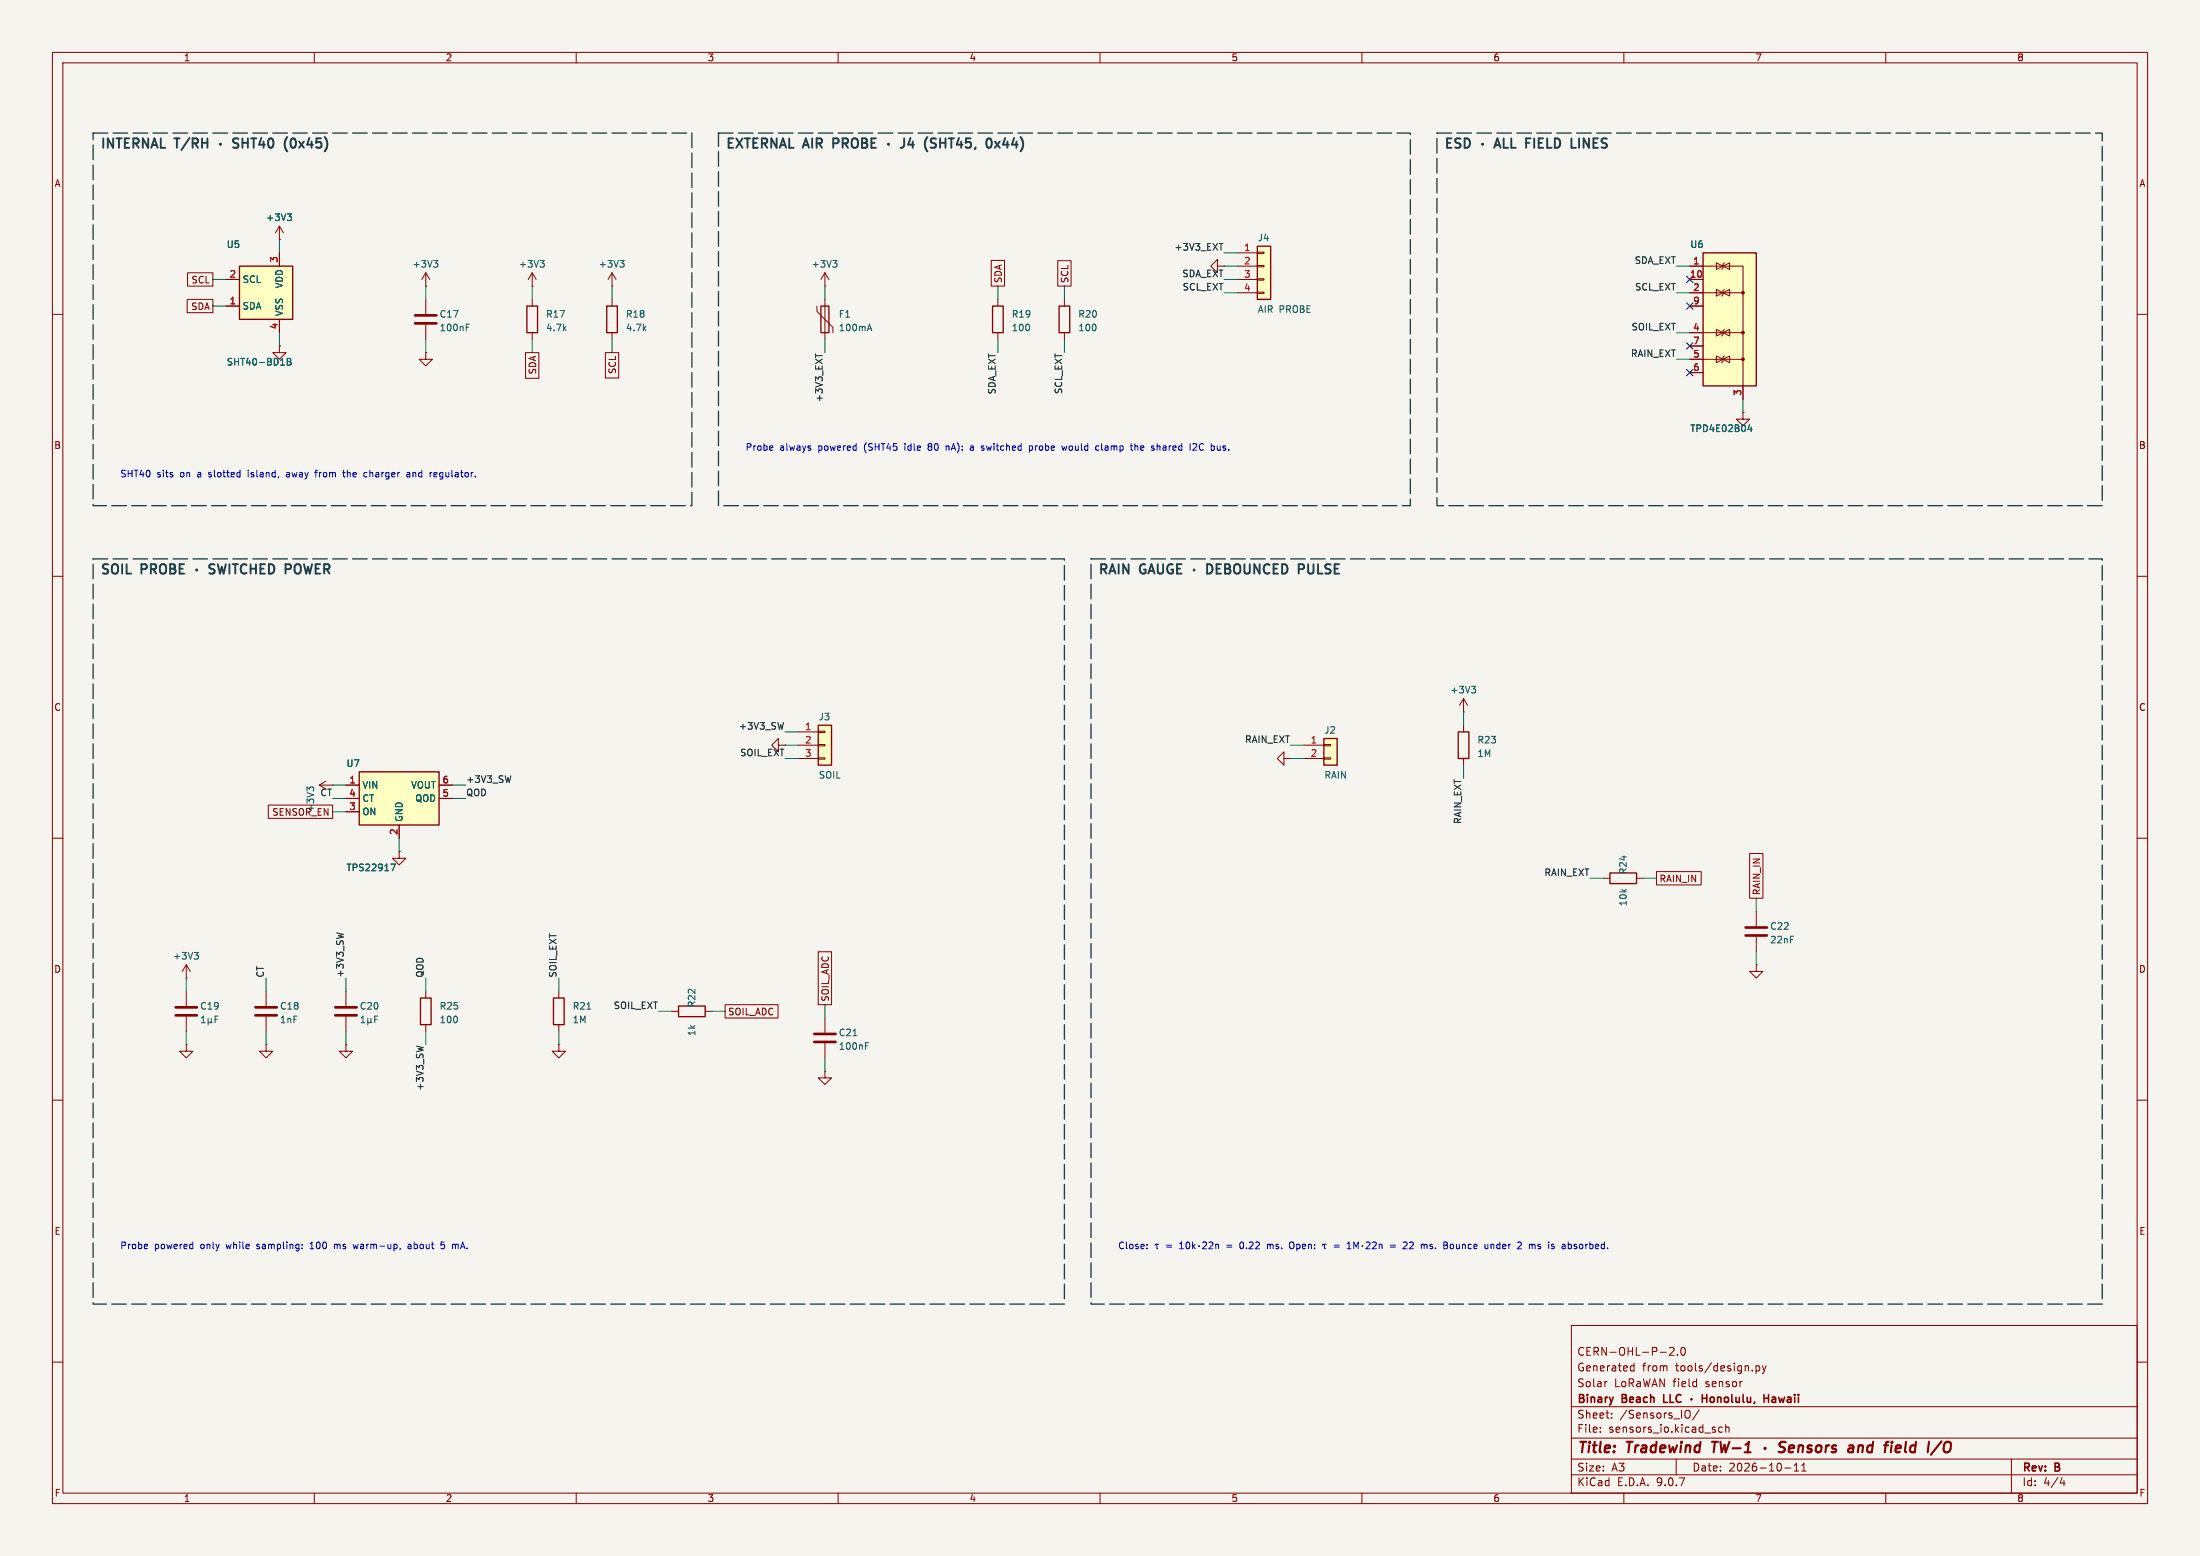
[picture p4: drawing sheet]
<svg xmlns="http://www.w3.org/2000/svg" width="420mm" height="297mm" viewBox="0 0 420 297" stroke-linecap="round" stroke-linejoin="round" font-family="sans-serif">
<path d="M0 0h420v297h-420z" fill="#f5f4ef" stroke="#f5f4ef" stroke-width=".19"/>
<g fill="none" stroke="#840000" stroke-width=".19">
<path d="M10 10h400v277h-400zM12 12h396v273h-396zM60 10v2M110 10v2M160 10v2M210 10v2M260 10v2M310 10v2M360 10v2M81.3 57.2v2.7M10 60h2M81.3 67.3v1.3h1.2l-1.2 1.3-1.3-1.3h1.3"/>
<path d="M81.3 67.3h.1M81.3 62v2.8M408 60h2M10 110h2M408 110h2M10 160h2M61 149.9l1.2 .7M61 149.9h2.5M62.2 149.1l-1.2 .8M63.5 149.9h.1M408 160h2M35.6 186.7h.1"/>
<path d="M35.6 184.2l-.8 1.2M35.6 184.2l.7 1.2M35.6 184.2v2.5M106.7 199.4v1.3h1.2l-1.2 1.2-1.3-1.2h1.3M106.7 199.4h.1M106.7 189.2v1.3M106.7 195.6v1.3M10 210h2M408 210h2M300 253h108v32h-108zM318.7 257.3l.6-.1 .2 .1 .1 .3-.9 1.1h.9M320.2 258.5v.2"/>
<path d="M321 257.3l.2-.1a.8 .8 0 0 1 .6 .7 .8 .8 0 0 1-.6 .8l-.2-.2-.1-.4zM10 260h2M300 278.5h108M300 274.5h108M300 268.5h108M305.5 273.2v.2M305.5 272.5v.1M306.8 263.7l-.3 .1M307.7 270.5v.2M307.7 269.8v.1M311.4 261.6h.5M311.4 260.8h.5"/>
<path d="M311.9 260.2v1.5M320 278.5v3M322 269.2a.5 .5 0 0 1 .7 .5v.5a.5 .5 0 0 1-.7 .5M324.4 269.1l-1.3 1.9M328.8 272.5l-.4-.1-.3 .3 .1 .6h.6M329.4 272.5l.3-.1 .3 .1 .1 .9M329.4 271.9v1.5M335.2 260.8l.5-.1 .2 .3-.1 .6h-.6M335.2 260.7v1.5M336.4 260.7l.4 1M336.8 261.7l-.4 .5M337.2 260.7l-.4 1"/>
<path d="M342.5 279.7l.4-.4v1.5M343.9 279.7l.5-.4v1.5M384 278.5v6.5M408 260h2M60 285v2M110 285v2M160 285v2M210 285v2M260 285v2M300 281.5h108M310 285v2M340.7 280.2h1.2"/>
<path d="M342.5 280.8h.9M343.9 280.8h.9M360 285v2M393.7 282l-.4 1.1h.9M394 282.6v1"/>
</g>
<g fill="none" stroke="#840000" stroke-width=".4">
<path d="M326.8 275.2h1.2M327.4 275.2l-.3 2M337 276.3l-.1 .2M340.9 275.3a.85 .85 0 0 0-1.1 .1 .45 .45 0 0 0 .2 .8l.6 .1a.51 .51 0 0 1 .1 .6 .51 .51 0 0 1-.4 .3l-.8-.1M341.5 276.5l1-.2-.1-.3h-.7l-.2 .9 .2 .3 .6-.1M343.4 276.1a.49 .49 0 0 1 .8 .1l-.1 1M343.4 275.9l-.2 1.3M345.9 276a.49 .49 0 0 0-.8 .3v.1l.7 .2v.3l-.3 .3-.5-.1M346.8 276.1a.52 .52 0 0 1 .5-.2 .52 .52 0 0 1 .4 .4v.5a.55 .55 0 0 1-.6 .4 .55 .55 0 0 1-.5-.4zM348.6 275.9l-.1 1.3M349.2 275.9l-.4 .1-.2 .3M350.5 276a.49 .49 0 0 0-.8 .3l.1 .1 .5 .1 .2 .3-.3 .4-.6-.1"/>
<path d="M353 276h.8l-.1 1.2M353.8 276.3l-.7 .1a.4 .4 0 0 0-.3 .4 .4 .4 0 0 0 .2 .4l.7-.1M354.8 275.9l-.1 1.3M355.4 275.9l-.6 .2M362.3 275.9l.5 .1 .1 .3-1 .2M362.7 277.1l-.6 .1M371.3 275.5a.69 .69 0 0 1 1.1 0 1.47 1.47 0 0 1-.6 1.7l-.5-.1a1.5 1.5 0 0 1 0-1.6z"/>
</g>
<g fill="none" stroke="#840000" stroke-width=".3">
<path d="M317.6 266.2v1.5h.7M325 266.2v1.5M325 266.9h.8M325.8 266.2v1.5M326.5 266.8l.3-.1 .4 .1 .1 .6-.2 .2-.3 .1-.3-.2zM327.9 266.8l.2-.1 .4 .1v.9M327.9 266.7v1M329.3 266.8l.4-.1 .3 .3v.4l-.3 .3-.4-.1-.1-.2zM330.6 266.2v1.3l.2 .2M331.4 266.7l.1 .9 .3 .1 .2-.2M332 266.7v1M332.8 266.2v1.3l.2 .2"/>
<path d="M333.5 266.7l.1 .9 .4 .1 .2-.2M334.2 266.7v1M335 267.6l-.2 .3M336.8 266.9h.8M336.8 266.2v1.5M337.6 266.2v1.5M338.8 266.7l-.5 .1M338.8 267.1h-.3a.29 .29 0 0 0-.3 .3 .29 .29 0 0 0 .3 .3h.3"/>
</g>
<path d="M89 62.5h.4M89 61.9h.6M59.1 150.6l-.5-.4v.8M59.1 150.5l.2-.3h.3l.3 .3M37.1 181.8h.8l-.5 .5M37.6 182.3l.3 .2v.3l-.3 .3M112.1 192.6h.7" fill="none" stroke="#006464" stroke-width=".19"/>
<path d="M105.7 190.5h2v5.1h-2z" fill="none" stroke="#840000" stroke-width=".25"/>
<path d="M79.2 60.2h4.1M79.2 61.7h4.1" fill="none" stroke="#840000" stroke-width=".51"/>
<path d="M68.6 147.3h15.2v10.2h-15.2z" fill="#ffffc2"/>
<path d="M278.4 139.7h2v5.1h-2zM68.6 147.3h15.2v10.2h-15.2zM129.5 192h5.1v2.1h-5.1z" fill="none" stroke="#840000" stroke-width=".25"/>
<g fill="none" stroke="#840000" stroke-width=".19">
<path d="M53.3 66v1.3h1.3l-1.3 1.3-1.2-1.3h1.2M53.3 66h.1M279.4 135.9h.1M279.4 133.4v2.5M279.4 138.4v1.3M279.4 133.4l-.8 1.2M279.4 133.4l.8 1.2M66 149.9h2.6M66 152.4h2.6M66 154.9h2.6M76.2 157.5v2.5M83.8 149.9h2.6"/>
<path d="M83.8 152.4h2.6M279.4 144.8v1.3M76.2 162.6v1.2h1.3l-1.3 1.3-1.3-1.3h1.3M76.2 162.6h.1M128.3 193h1.2M134.6 193h1.3"/>
</g>
<path d="M280.9 131h.8l-.4 .5M281.5 131.5l.2 .2v.3l-.2 .3M74.6 164.9h.9l-.6 1.3" fill="none" stroke="#006464" stroke-width=".19"/>
<path d="M240 47h2.6v10.2h-2.6z" fill="#ffffc2"/>
<path d="M240 47h2.6v10.2h-2.6z" fill="none" stroke="#840000" stroke-width=".25"/>
<path d="M236.2 48.3h3.8M236.2 50.8h3.8M236.2 53.3h3.8M236.2 55.9h3.8M240 48.1h1.3v.3h-1.3zM240 50.7h1.3v.2h-1.3zM240 53.2h1.3v.3h-1.3zM240 55.8h1.3v.2h-1.3z" fill="none" stroke="#840000" stroke-width=".19"/>
<path d="M325.1 48.3h10.2v25.4h-10.2z" fill="#ffffc2"/>
<path d="M202.2 58.4h2v5.1h-2zM325.1 48.3h10.2v25.4h-10.2zM307.3 166.6h5.1v2.1h-5.1z" fill="none" stroke="#840000" stroke-width=".25"/>
<g fill="none" stroke="#840000" stroke-width=".19">
<path d="M203.2 57.2v1.2M232.4 50.8v-1.3l-1.3 1.3 1.3 1.3v-1.3h1.3M233.7 50.8h.1M322.6 50.8h10.1v25.4M322.6 55.9h10.1M322.6 53.3h2.5M322.6 58.4h2.5M327.7 50.2l1.2 .6-1.2 .6zM327.7 55.2l1.2 .7-1.2 .6zM328.9 50.8l1.3-.6v1.2zM328.9 55.9l1.3-.7v1.3zM329.2 50.2l-.3 .2v.8l-.2 .2"/>
<path d="M329.2 55.2l-.3 .3v.8l-.2 .2M203.2 63.5v1.3M322.6 63.5h10.1M322.6 68.6h10.1M322.6 66h2.5M322.6 71.1h2.5M327.7 62.9l1.2 .6-1.2 .6zM327.7 67.9l1.2 .7-1.2 .6zM328.9 63.5l1.3-.6v1.2zM328.9 68.6l1.3-.7v1.3zM329.2 62.9l-.3 .2v.8l-.2 .2M329.2 67.9l-.3 .3v.8l-.2 .2"/>
<path d="M332.7 78.7v1.3h1.3l-1.3 1.3-1.2-1.3h1.2M332.7 78.7h.1M148.6 142.2v-1.2l-1.3 1.2 1.3 1.3v-1.3h1.3M149.9 142.2h.1M306.1 167.6h1.2M312.4 167.6h1.3M335.3 174v2.8M335.3 178.8v2.8M335.3 184.2v1.2h1.2l-1.2 1.3-1.3-1.3h1.3M335.3 184.2h.1"/>
</g>
<g fill="#840000" stroke="#840000" stroke-width=".19">
<circle cx="332.7" cy="55.9" r=".25"/>
<circle cx="332.7" cy="63.5" r=".25"/>
<circle cx="332.7" cy="68.6" r=".25"/>
</g>
<path d="M334 81l-.3 1h.8M334.3 81.5v.9" fill="none" stroke="#006464" stroke-width=".19"/>
<path d="M333.2 177h4.1M333.2 178.6h4.1" fill="none" stroke="#840000" stroke-width=".51"/>
<path d="M252.7 141h2.6v5.1h-2.6z" fill="#ffffc2"/>
<path d="M252.7 141h2.6v5.1h-2.6z" fill="none" stroke="#840000" stroke-width=".25"/>
<path d="M245.1 144.8v-1.3l-1.3 1.3 1.3 1.3v-1.3h1.3M246.4 144.8h.1M248.9 142.2h3.8M248.9 144.8h3.8M252.7 142.1h1.3v.3h-1.3zM252.7 144.7h1.3v.2h-1.3zM157.5 194.3v2.8M157.5 199.1v2.8M157.5 204.5v1.2h1.2l-1.2 1.3-1.3-1.3h1.3M157.5 204.5h.1" fill="none" stroke="#840000" stroke-width=".19"/>
<path d="M155.4 197.4h4.1M155.4 198.9h4.1" fill="none" stroke="#840000" stroke-width=".51"/>
<path d="M162.9 197.7h.7M165.2 199.6h.4M165.2 199h.6" fill="none" stroke="#006464" stroke-width=".19"/>
<path d="M156.2 138.4h2.5v7.7h-2.5z" fill="#ffffc2"/>
<path d="M115.8 58.4h2.1v5.1h-2.1zM156.2 138.4h2.5v7.7h-2.5zM80.3 190.5h2v5.1h-2z" fill="none" stroke="#840000" stroke-width=".25"/>
<g fill="none" stroke="#840000" stroke-width=".19">
<path d="M53.3 45.7h.1M53.3 43.2l-.7 1.3M53.3 43.2l.8 1.3M53.3 43.2v2.5M116.8 57.2v1.2M116.8 63.5v1.3M152.4 139.7h3.8M156.2 139.6h1.3v.2h-1.3zM152.4 142.2h3.8M152.4 144.8h3.8M156.2 142.1h1.3v.3h-1.3zM156.2 144.7h1.3v.2h-1.3z"/>
<path d="M35.6 199.4v1.3h1.2l-1.2 1.2-1.3-1.2h1.3M35.6 199.4h.1M35.6 189.2v2.8M35.6 194.1v2.8M50.8 199.4v1.3h1.3l-1.3 1.2-1.3-1.2h1.3M50.8 199.4h.1M50.8 189.2v2.8M50.8 194.1v2.8M66 199.4v1.3h1.3l-1.3 1.2-1.2-1.2h1.2M66 199.4h.1M66 189.2v2.8M66 194.1v2.8"/>
<path d="M81.3 189.2v1.3M81.3 195.6v1.3"/>
</g>
<path d="M33.5 192.3h4.1M33.5 193.8h4.1M48.8 192.3h4M48.8 193.8h4M64 192.3h4.1M64 193.8h4.1" fill="none" stroke="#840000" stroke-width=".51"/>
<g fill="none" stroke="#006464" stroke-width=".19">
<path d="M54.9 40.8h.7l-.4 .5M55.4 41.3l.2 .3v.3l-.2 .2M38.5 195.2h.7M38.5 194.3l.3-.4v1.3M39.7 195l.2 .2 .4-.2M39.7 194.4v1.2M40.3 195l.2 .2M40.3 194.4v.6M41.1 194.6h.4M41.7 193.9h-.6v1.3M68.9 195.2h.8M68.9 194.3l.4-.4v1.3"/>
<path d="M70.2 195l.2 .2 .4-.2M70.2 194.4v1.2M70.8 195l.2 .2M70.8 194.4v.6M71.5 194.6h.5M72.1 193.9h-.6v1.3"/>
</g>
<path d="M45.7 50.8h10.2v10.2h-10.2z" fill="#ffffc2"/>
<path d="M45.7 50.8h10.2v10.2h-10.2zM100.6 58.4h2v5.1h-2zM156.7 58.4h1.5v5.1h-1.5zM189.5 58.4h2v5.1h-2z" fill="none" stroke="#840000" stroke-width=".25"/>
<g fill="none" stroke="#840000" stroke-width=".19">
<path d="M35.7 57.1h4.9v2.6h-4.9zM35.8 52.1h4.8v2.5h-4.8zM43.2 53.3h2.5M43.2 58.4h2.5M53.3 45.7h.1M53.3 48.3v2.5M81.3 54.6h.1M81.3 52.1l-.8 1.2M81.3 52.1l.7 1.2M81.3 52.1v2.5M101.6 54.6h.1M101.6 52.1v2.5"/>
<path d="M101.6 57.2v1.2M101.6 52.1l-.8 1.2M101.6 52.1l.8 1.2M116.8 54.6h.1M116.8 52.1l-.7 1.2M116.8 52.1l.8 1.2M116.8 52.1v2.5M156 58.4v1l3 3.1v1M157.5 54.6h.1M157.5 52.1v2.5M157.5 57.2v7.6M157.5 52.1l-.8 1.2"/>
<path d="M157.5 52.1l.7 1.2M189.2 49.7h2.6v4.9h-2.6zM190.5 57.2v1.2M201.9 49.8h2.6v4.8h-2.6zM322.6 53.3h2.5M322.6 58.4h2.5M322.6 50.8h2.5M322.6 55.9h2.5M53.3 66h.1M53.3 61v2.5M100.3 67.3h2.6v4.9h-2.6zM101.6 63.5v1.3"/>
<path d="M115.6 67.3h2.5v4.9h-2.5zM190.5 63.5v1.3M322.6 63.5h2.5M322.6 66h2.5M322.6 68.6h2.5M322.6 71.1h2.5M332.7 78.7h.1M332.7 73.7v2.5M51.2 153.7h12.3v2.5h-12.3zM66 149.9h2.6M66 152.4h2.6M66 154.9h2.6"/>
<path d="M76.2 157.5v2.5M83.8 149.9h2.6M83.8 152.4h2.6M76.2 162.6h.1M316.2 166.4h8.6v2.5h-8.6zM334 162.9h2.6v8.6h-2.6zM138.4 191.8h10.1v2.5h-10.1zM156.2 181.7h2.6v10.1h-2.6z"/>
</g>
<g fill="none" stroke="#006464" stroke-width=".19">
<path d="M54.9 40.8h.7l-.4 .5M55.4 41.3l.2 .3v.3l-.2 .2M82.8 49.7h.8l-.4 .5M83.3 50.2l.3 .2v.3l-.3 .3M103.1 49.7h.8l-.4 .5M103.7 50.2l.2 .2v.3l-.2 .3M118.4 49.7h.7l-.4 .5M118.9 50.2l.2 .2v.3l-.2 .3M159 49.7h.8l-.4 .5M159.5 50.2l.3 .2v.3l-.3 .3M54.8 68.4h.5l.2 .3-.2 .3 .2 .1 .1 .3-.3 .3h-.5zM54.8 69h.5"/>
<path d="M165.7 62.8h.6M166 61.9l.4 1.2M334 81l-.3 1h.8M334.3 81.5v.9M74.6 164.9h.9l-.6 1.3"/>
</g>
<path d="M232.7 46.5h.8M155.7 67.5v.8M149.6 137.9l-.3 1.3M97.5 148.1l-.3 1.2M64.3 178.1l1.2 .3M79.5 199.7l1.3 .3" fill="none" stroke="#0f0f0f" stroke-width=".19"/>
<g fill="none" stroke="#009600" stroke-width=".19">
<path d="M40.6 53.3h2.6M40.6 58.4h2.6M53.3 45.7v2.6M81.3 54.6v2.6M101.6 54.6v2.6M116.8 54.6v2.6M157.5 54.6v2.6M190.5 54.6v2.6M203.2 54.6v2.6M233.7 55.9h2.5M233.7 50.8h2.5M233.7 53.3h2.5"/>
<path d="M233.7 48.3h2.5M320 55.9h2.6M320 50.8h2.6M53.3 63.5v2.5M81.3 64.8v2.5M101.6 64.8v2.5M116.8 64.8v2.5M157.5 64.8v2.5M190.5 64.8v2.5M203.2 64.8v2.5M320 68.6h2.6M320 63.5h2.6"/>
<path d="M332.7 76.2v2.5M149.9 139.7h2.5M279.4 135.9v2.5M63.5 152.4h2.5M63.5 149.9h2.5M63.5 154.9h2.5M86.4 152.4h2.5M86.4 149.9h2.5M149.9 142.2h2.5M149.9 144.8h2.5M246.4 142.2h2.5M246.4 144.8h2.5"/>
<path d="M279.4 146.1v2.5M76.2 160v2.6M303.5 167.6h2.6M313.7 167.6h2.5M335.3 171.5v2.5M35.6 186.7v2.5M35.6 196.9v2.5M50.8 186.7v2.5M50.8 196.9v2.5M66 186.7v2.5M66 196.9v2.5M81.3 186.7v2.5"/>
<path d="M81.3 196.9v2.5M106.7 186.7v2.5M106.7 196.9v2.5M125.7 193h2.6M135.9 193h2.5M157.5 191.8v2.5M335.3 181.6v2.6M157.5 201.9v2.6"/>
</g>
<path d="M322 52.7l1.2 1.2M322 57.8l1.2 1.2M323.2 52.7l-1.2 1.2M323.2 57.8l-1.2 1.2M322 70.5l1.2 1.2M322 65.4l1.2 1.2M323.2 70.5l-1.2 1.2M323.2 65.4l-1.2 1.2" fill="none" stroke="#000084" stroke-width=".19"/>
<g fill="none" stroke="#1d3f47" stroke-width=".36">
<path d="M42.1 27.4v.2M45.5 26.5l-.7-.1-.2 .2v.5l.7 .3 .2 .5-.3 .3-.7-.1M46.3 26.4v1.8M46.3 27.3h1M47.3 26.4v1.8M47.9 26.4h1M48.4 26.4v1.8M49.9 26.3l-.4 1.3h1.1M50.3 27v1.2M51.3 26.6l.5-.2a1.13 1.13 0 0 1 0 1.8l-.4-.1-.1-.2-.1-.8zM54.9 26.2a2.06 2.06 0 0 0 0 2.7M55.9 26.4a1.13 1.13 0 0 0 0 1.8"/>
<path d="M159.1 27.4h.7M159.8 26.4h-.7v1.8M169.6 27.4v.2M172.6 26.4v1.3a.58 .58 0 0 1-.7 .5M173.8 26.3l-.4 1.3h1.1M174.2 27v1.2M177.1 26.2a2.06 2.06 0 0 0 0 2.7M178.7 26.5l-.7-.1-.2 .2v.5l.7 .3 .2 .5-.3 .3-.7-.1M189.9 27l1 1.2M190.9 27l-1 1.2M283 27.4v.2M285.3 28.2l.6-1.8 .6 1.8"/>
<path d="M285.4 27.7h.9M287.1 26.4v1.8h.8M288.5 26.4v1.8h.9M291.3 27.3h.6M292.2 26.4h-.9v1.8M292.9 26.4v1.8M293.7 27.3h.6M294.6 26.4h-.9v1.8h.9M295.4 26.4v1.8h.8M296.8 26.4a.91 .91 0 0 1 1.1 .9 .91 .91 0 0 1-1.1 .9zM300 26.4v1.8h.9M301.5 26.4v1.8"/>
<path d="M37.5 108.7v.2M41 107.8l-.7-.1-.3 .2v.5l.8 .3 .2 .4-.4 .4-.7-.1M41.6 107.7l.4 1.8 .3-1.3 .4 1.3 .4-1.8M43.8 107.7v1.8M44.4 107.7h1M44.9 107.7v1.8M47.1 107.9a.72 .72 0 0 0-.9 0 .72 .72 0 0 0-.3 .8 .67 .67 0 0 0 .4 .7 .67 .67 0 0 0 .8-.1M47.8 108.5h1.1M47.8 107.7v1.8M48.9 107.7v1.8M49.7 108.5h.6M50.6 107.7h-.9v1.8h.9"/>
<path d="M51.3 107.7a.91 .91 0 0 1 1.1 .9 .91 .91 0 0 1-1.1 .9zM54.5 108.6l.9-.1 .1-.2v-.4l-.3-.2h-.7v1.8M218.6 107.8a.88 .88 0 0 0-1.1 .6 .88 .88 0 0 0 .7 1.1l.5-.2v-.6h-.3M219.2 109.5l.6-1.8 .6 1.8M219.4 109h.8M221 107.7v1.4l.4 .4 .5-.1 .1-.3v-1.4M223.8 107.8a.88 .88 0 0 0-1 .6 .88 .88 0 0 0 .6 1.1l.5-.2v-.6h-.3M224.7 108.5h.6M225.6 107.7h-.9v1.8h.9M228 108.7v.2M230.4 107.7a.91 .91 0 0 1 1.1 .9 .91 .91 0 0 1-1.1 .9zM232.2 108.5h.6"/>
<path d="M233.1 107.7h-.9v1.8h.9M233.9 107.7h.6l.2 .2 .1 .3-.3 .3a.48 .48 0 0 1 .4 .5 .48 .48 0 0 1-.3 .5h-.7zM233.9 108.5h.6M235.7 107.9a.6 .6 0 0 1 .7-.2 .6 .6 0 0 1 .4 .6v.6a.6 .6 0 0 1-.6 .6 .6 .6 0 0 1-.6-.6zM237.6 107.7v1.4l.3 .4 .5-.1 .2-.3v-1.4M240.5 107.7v1.8l-1.1-1.8v1.8M242.4 107.9a.72 .72 0 0 0-.9 0 .72 .72 0 0 0-.3 .8 .67 .67 0 0 0 .4 .7 .67 .67 0 0 0 .8-.1M243.1 108.5h.6M244 107.7h-.9v1.8h.9M244.8 107.7a.91 .91 0 0 1 1 .9 .91 .91 0 0 1-1 .9zM247.9 108.6l.9-.1 .2-.2-.1-.4-.3-.2h-.7v1.8"/>
</g>
<g fill="none" stroke="#0000c2" stroke-width=".19">
<path d="M47.4 89.8v.1M47.4 90.2v.8M55.1 90.2h-.4M55.1 90.5h-.3l-.2 .2 .1 .3h.4M60.1 90.2h.5M60.6 89.8l-.3 .1v1.1M65.4 90.2h.5M65.6 89.8v1l.3 .2M69.7 90.2h.4M70.1 91h-.4M77.7 90.2h.5v.8M78.2 90.5h-.4l-.2 .2 .2 .3h.4"/>
<path d="M82.8 90.6l.6-.1v-.3h-.4l-.2 .2 .1 .6h.5M147.5 85.2v.2l-.6 .1M177.4 84.7l-.2 .2 .2 .3-.2 .1v.4l.2 .2M180.6 85.1v.8M181 85.1l-.4 .1M185.3 85.2h.5M185.8 85.4l-.4 .1-.2 .1 .2 .3h.4M187.8 85.6v.3M196.5 85.2l.4-.1 .2 .2-.1 .6h-.5M196.5 85.1v1.3M203.7 85.1l-.3 .8-.2-.6-.3 .6M209.4 85.1l.4 .1"/>
<path d="M209.8 85.9h-.4M210.3 84.7v1.1l.2 .1M216.7 85.2l.1-.1 .3 .1 .1 .7M216.7 84.7v1.2M221 85.2h.4v.7M227.9 84.7h.4l.2 .3-.8 .9h.8M229.2 84.7l-.3 .5 .3 .7M232.9 85.1v.8M232.9 85.8v.1M28.1 237.6l.1 .2-.6 .1M36.7 237.5l.1 .1M36.8 237.1v1.2"/>
<path d="M36.8 238.3h-.1M57.7 238.2v.1M57.7 237.6v.1M59.2 238.3h.7M59.4 237.3l-.2 .1M63.8 237.5v.8M64.2 237.5l-.4 .1M67.4 237.5l.3 .8 .2-.6 .2 .6M76.4 238.3v.2M77.9 237.6h.5l.1 .7M78.5 237.8l-.4 .1-.2 .1 .2 .3h.4M84.8 237.1h-.6v.6l.1-.1h.5l.1 .2-.1 .4-.2 .1-.4-.1"/>
<path d="M87.1 237.5l.4 .2v.6M219 238.2v.1M219 237.6v.1M220.8 237.5v.7l.2 .1M221.2 237.5h-.5l-.2 .2M225.2 238.3h.7M225.2 237.4l.4-.3v1.2M226.5 237.2l.2-.1a.68 .68 0 0 1 .4 .6 .68 .68 0 0 1-.4 .6l-.3-.4zM227.7 237.1v1.2M227.8 237.9l.4 .4M228.2 237.5l-.5 .5M228.9 237.8v.1"/>
<path d="M229.6 237.2l.5-.1 .2 .3-.8 .9h.8M230.8 237.2l.5-.1 .2 .3-.7 .9h.7M232.1 237.6l.2-.1 .3 .1v.7M232.1 237.5v.8M236.8 237.2l.2-.1a.68 .68 0 0 1 .4 .6 .68 .68 0 0 1-.4 .6l-.3-.4zM238 238.2v.1M238.5 237.2l.5-.1 .2 .3-.8 .9h.8M239.7 237.2l.5-.1 .2 .3-.8 .9h.8M241.9 237.5v.8M242.3 237.5l-.4 .1M246.7 237.1a.43 .43 0 0 0-.5 .4v.4a.43 .43 0 0 0 .5 .4M252.8 237.5v.7l.2 .1"/>
<path d="M253.2 237.5l-.7 .1M254.7 237.7h1M254.7 238h1M257.2 238.3h.7M257.4 237.3l.1-.2v1.2M258.5 238.3v-1.2l.4 .9 .4-.9v1.2M260.1 237.8v.1M260.8 237.2l.5-.1 .2 .3-.7 .9h.7M262 237.2l.5-.1 .2 .3-.7 .9h.7M263.3 237.6l.2-.1 .3 .1v.7M263.3 237.5v.8M265.4 237.7h1"/>
<path d="M265.4 238h1M267.9 237.2l.5-.1 .2 .2M269.1 237.2l.5-.1 .2 .3-.8 .9h.8M271.3 237.6l.4-.1 .2 .2M271.3 237.5v.8M271.9 237.7l.2-.2 .3 .1v.7M271.9 237.7v.6M273 238.3h.1M273.1 237.5l-.1 .2 .1 .2M276.8 237.7l.3-.2 .3 .1 .1 .1-.1 .6h-.3l-.3-.2M284.6 237.6l.2-.1 .3 .1 .1 .7M284.6 237.5v.8"/>
<path d="M292 237.5v.8M292.1 237.5l-.1 .1M298.6 237.5l-.4 .1M298.7 237.9h-.3l-.2 .1v.3h.5M300.7 237.5l.3 .1M300.7 237.9l.3 .1v.2l-.4 .1"/>
</g>
<path d="M17.8 25.4h114.3v71.1h-114.3zM137.2 25.4h132v71.1h-132zM274.3 25.4h127v71.1h-127zM17.8 106.7h185.4v142.2h-185.4zM208.3 106.7h193v142.2h-193z" fill="none" stroke="#1d3f47" stroke-width=".25" stroke-dasharray="2.8 1"/>
<g font-size="2.8" fill="#840000">
<text x="301" y="277.9">Title:</text>
<text x="310.6" y="277.9">Tradewind</text>
<text x="327.7" y="277.9">TW-1</text>
<text x="356.1" y="277.9">and</text>
<text x="363.9" y="277.9">field</text>
</g>
<g font-size="2.5" fill="#1d3f47">
<text x="19" y="28.5">INTERNAL</text>
<text x="33.6" y="28.5">T/RH</text>
<text x="56.6" y="28.5">(0x45)</text>
<text x="138.4" y="28.5">EXTERNAL AIR</text>
<text x="159.8" y="28.5">PROBE</text>
<text x="179.5" y="28.5">(SHT45,</text>
<text x="192" y="28.5">0x44)</text>
<text x="275.6" y="28.5">ESD</text>
<text x="302.2" y="28.5">LINES</text>
<text x="19" y="109.7">SOIL</text>
<text x="27.1" y="109.7">PROBE</text>
<text x="56.7" y="109.7">POWER</text>
<text x="209.5" y="109.7">RAIN</text>
<text x="250.1" y="109.7">PULSE</text>
</g>
<g font-size="2.1" fill="#840000">
<text x="301" y="262">Generated</text>
<text x="301" y="259">CERN-OHL-P-2.0</text>
<text x="313.5" y="262">from</text>
<text x="319.9" y="262">tools/design.py</text>
<text x="301" y="268.2">Binary</text>
<text x="301" y="265">Solar</text>
<text x="308.1" y="265">LoRaWAN field</text>
<text x="309.7" y="268.2">Beach</text>
<text x="318.3" y="268.2">LLC</text>
<text x="325.7" y="265">sensor</text>
<text x="339.2" y="268.2">Hawaii</text>
<text x="301" y="273.7">File:</text>
<text x="301" y="271">Sheet:</text>
<text x="307.1" y="273.7">sensors_io.kicad_sch</text>
<text x="309.2" y="271">/Sensors_IO/</text>
<text x="301" y="281.1">Size:</text>
<text x="307.6" y="281.1">A3</text>
<text x="323" y="281.1">Date:</text>
<text x="330" y="281.1">2026-10-11</text>
<text x="386" y="281.3">Rev:</text>
<text x="392.4" y="281.3">B</text>
<text x="301" y="283.9">KiCad</text>
<text x="308.7" y="283.9">E.D.A.</text>
<text x="316.3" y="283.9">9.0.7</text>
<text x="386" y="283.9">Id:</text>
<text x="390.1" y="283.9">4/4</text>
</g>
<g font-size="1.8" fill="#840000">
<text x="35" y="11.9">1</text>
<text x="85" y="11.9">2</text>
<text x="135" y="11.9">3</text>
<text x="185" y="11.9">4</text>
<text x="235" y="11.9">5</text>
<text x="285" y="11.9">6</text>
<text x="335" y="11.9">7</text>
<text x="385" y="11.9">8</text>
<text x="10.3" y="35.9">A</text>
<text x="408.3" y="35.9">A</text>
<text x="36.4" y="59.4">SDA</text>
<text x="36.5" y="54.3">SCL</text>
<text x="191.5" y="54.1" transform="rotate(-90 191.5 54.1)">SDA</text>
<text x="204.2" y="54.1" transform="rotate(-90 204.2 54.1)">SCL</text>
<text x="102.6" y="71.6" transform="rotate(-90 102.6 71.6)">SDA</text>
<text x="117.8" y="71.5" transform="rotate(-90 117.8 71.5)">SCL</text>
<text x="10.3" y="85.9">B</text>
<text x="408.2" y="85.9">B</text>
<text x="10.3" y="135.9">C</text>
<text x="408.2" y="135.9">C</text>
<text x="51.9" y="155.9">SENSOR_EN</text>
<text x="60.2" y="155.2" transform="rotate(-90 60.2 155.2)">+3V3</text>
<text x="316.7" y="168.6">RAIN_IN</text>
<text x="336.2" y="171" transform="rotate(-90 336.2 171)">RAIN_IN</text>
<text x="10.3" y="185.9">D</text>
<text x="408.2" y="185.9">D</text>
<text x="158.4" y="191.3" transform="rotate(-90 158.4 191.3)">SOIL_ADC</text>
<text x="138.9" y="194">SOIL_ADC</text>
<text x="10.3" y="235.9">E</text>
<text x="408.3" y="235.9">E</text>
<text x="10.3" y="285.9">F</text>
<text x="35" y="286.9">1</text>
<text x="85" y="286.9">2</text>
<text x="135" y="286.9">3</text>
<text x="185" y="286.9">4</text>
<text x="235" y="286.9">5</text>
<text x="285" y="286.9">6</text>
<text x="335" y="286.9">7</text>
<text x="385" y="286.9">8</text>
<text x="408.3" y="285.9">F</text>
</g>
<g font-size="1.8" fill="#006464">
<text x="43.2" y="47.5">U5</text>
<text x="50.7" y="42.4">+3V3</text>
<text x="240" y="46.3">J4</text>
<text x="322.6" y="47.5">U6</text>
<text x="78.6" y="51.3">+3V3</text>
<text x="99" y="51.3">+3V3</text>
<text x="114.2" y="51.3">+3V3</text>
<text x="154.8" y="51.3">+3V3</text>
<text x="46.2" y="54.2">SCL</text>
<text x="46.2" y="59.3">SDA</text>
<text x="54.2" y="55.1" transform="rotate(-90 54.2 55.1)">VDD</text>
<text x="240" y="59.9">AIR PROBE</text>
<text x="54.2" y="60.5" transform="rotate(-90 54.2 60.5)">VSS</text>
<text x="83.8" y="63.4">100nF</text>
<text x="83.8" y="60.8">C17</text>
<text x="104.1" y="63.4">4.7k</text>
<text x="104.1" y="60.8">R17</text>
<text x="119.4" y="63.4">4.7k</text>
<text x="119.4" y="60.8">R18</text>
<text x="160" y="60.8">F1</text>
<text x="160" y="63.4">100mA</text>
<text x="193" y="63.4">100</text>
<text x="193" y="60.8">R19</text>
<text x="205.7" y="63.4">100</text>
<text x="205.7" y="60.8">R20</text>
<text x="43.2" y="70">SHT40-BD1B</text>
<text x="322.6" y="82.7">TPD4E02B04</text>
<text x="156.2" y="137.7">J3</text>
<text x="276.8" y="132.6">+3V3</text>
<text x="252.7" y="140.2">J2</text>
<text x="281.9" y="142.1">R23</text>
<text x="66" y="146.6">U7</text>
<text x="156.2" y="148.8">SOIL</text>
<text x="252.7" y="148.8">RAIN</text>
<text x="281.9" y="144.7">1M</text>
<text x="69.1" y="150.7">VIN</text>
<text x="69.1" y="153.3">CT</text>
<text x="69.1" y="155.8">ON</text>
<text x="78.4" y="150.7">VOUT</text>
<text x="79.2" y="153.3">QOD</text>
<text x="77.1" y="157" transform="rotate(-90 77.1 157)">GND</text>
<text x="66" y="166.5">TPS22917</text>
<text x="310.7" y="167" transform="rotate(-90 310.7 167)">R24</text>
<text x="310.7" y="173.1" transform="rotate(-90 310.7 173.1)">10k</text>
<text x="337.8" y="177.7">C22</text>
<text x="32.9" y="183.4">+3V3</text>
<text x="337.8" y="180.3">22nF</text>
<text x="38.1" y="192.9">C19</text>
<text x="53.3" y="195.5">1nF</text>
<text x="53.3" y="192.9">C18</text>
<text x="68.6" y="192.9">C20</text>
<text x="83.8" y="195.5">100</text>
<text x="83.8" y="192.9">R25</text>
<text x="109.2" y="195.5">1M</text>
<text x="109.2" y="192.9">R21</text>
<text x="132.9" y="197.9" transform="rotate(-90 132.9 197.9)">1k</text>
<text x="132.9" y="192.4" transform="rotate(-90 132.9 192.4)">R22</text>
<text x="160" y="198">C21</text>
<text x="160" y="200.6">100nF</text>
</g>
<g font-size="1.8" fill="#0f0f0f">
<text x="224.1" y="47.9">+3V3_EXT</text>
<text x="225.6" y="53">SDA_EXT</text>
<text x="312" y="50.5">SDA_EXT</text>
<text x="225.7" y="55.5">SCL_EXT</text>
<text x="312" y="55.5">SCL_EXT</text>
<text x="311.4" y="63.2">SOIL_EXT</text>
<text x="311.2" y="68.2">RAIN_EXT</text>
<text x="157.1" y="76.9" transform="rotate(-90 157.1 76.9)">+3V3_EXT</text>
<text x="190.2" y="75.4" transform="rotate(-90 190.2 75.4)">SDA_EXT</text>
<text x="202.9" y="75.3" transform="rotate(-90 202.9 75.3)">SCL_EXT</text>
<text x="140.9" y="139.4">+3V3_SW</text>
<text x="237.6" y="141.9">RAIN_EXT</text>
<text x="88.9" y="149.5">+3V3_SW</text>
<text x="141.2" y="144.4">SOIL_EXT</text>
<text x="61.1" y="152.1">CT</text>
<text x="88.9" y="152.1">QOD</text>
<text x="279.1" y="157.4" transform="rotate(-90 279.1 157.4)">RAIN_EXT</text>
<text x="294.7" y="167.3">RAIN_EXT</text>
<text x="50.5" y="186.7" transform="rotate(-90 50.5 186.7)">CT</text>
<text x="65.7" y="186.7" transform="rotate(-90 65.7 186.7)">+3V3_SW</text>
<text x="80.9" y="186.7" transform="rotate(-90 80.9 186.7)">QOD</text>
<text x="106.3" y="186.7" transform="rotate(-90 106.3 186.7)">SOIL_EXT</text>
<text x="117.1" y="192.7">SOIL_EXT</text>
<text x="80.9" y="208.3" transform="rotate(-90 80.9 208.3)">+3V3_SW</text>
</g>
<g font-size="1.8" fill="#a90000">
<text x="43.7" y="53.1">2</text>
<text x="53.1" y="50.2" transform="rotate(-90 53.1 50.2)">3</text>
<text x="237.4" y="48">1</text>
<text x="237.4" y="50.5">2</text>
<text x="237.4" y="53.1">3</text>
<text x="322.5" y="53.1">10</text>
<text x="323.1" y="50.5">1</text>
<text x="43.7" y="58.2">1</text>
<text x="237.4" y="55.6">4</text>
<text x="323.1" y="55.6">2</text>
<text x="323.1" y="58.2">9</text>
<text x="53.1" y="62.9" transform="rotate(-90 53.1 62.9)">4</text>
<text x="323.1" y="63.2">4</text>
<text x="323.1" y="65.8">7</text>
<text x="323.1" y="68.3">5</text>
<text x="323.1" y="70.9">6</text>
<text x="332.5" y="75.6" transform="rotate(-90 332.5 75.6)">3</text>
<text x="153.6" y="139.4">1</text>
<text x="153.6" y="142">2</text>
<text x="250.1" y="142">1</text>
<text x="66.6" y="149.6">1</text>
<text x="84.4" y="149.6">6</text>
<text x="153.6" y="144.5">3</text>
<text x="250.1" y="144.5">2</text>
<text x="66.6" y="152.1">4</text>
<text x="66.6" y="154.7">3</text>
<text x="84.4" y="152.1">5</text>
<text x="75.9" y="159.5" transform="rotate(-90 75.9 159.5)">2</text>
</g>
<g font-size="1.8" fill="#0000c2">
<text x="142.2" y="86.1">Probe</text>
<text x="148.9" y="86.1">always</text>
<text x="156.3" y="86.1">powered</text>
<text x="165.2" y="86.1">(SHT45</text>
<text x="173.2" y="86.1">idle</text>
<text x="177.8" y="86.1">80</text>
<text x="181.4" y="86.1">nA):</text>
<text x="186.3" y="86.1">a</text>
<text x="188.6" y="86.1">switched</text>
<text x="198" y="86.1">probe</text>
<text x="204.4" y="86.1">would</text>
<text x="211.1" y="86.1">clamp</text>
<text x="218" y="86.1">the</text>
<text x="222.1" y="86.1">shared</text>
<text x="229.6" y="86.1">I2C</text>
<text x="233.9" y="86.1">bus.</text>
<text x="22.9" y="91.2">SHT40</text>
<text x="30" y="91.2">sits</text>
<text x="34.5" y="91.2">on</text>
<text x="38" y="91.2">a</text>
<text x="40.3" y="91.2">slotted</text>
<text x="48" y="91.2">island,</text>
<text x="55.5" y="91.2">away</text>
<text x="61.3" y="91.2">from</text>
<text x="66.8" y="91.2">the</text>
<text x="71" y="91.2">charger</text>
<text x="79.3" y="91.2">and</text>
<text x="83.9" y="91.2">regulator.</text>
<text x="22.9" y="238.5">Probe</text>
<text x="29.5" y="238.5">powered</text>
<text x="38.4" y="238.5">only</text>
<text x="43.5" y="238.5">while</text>
<text x="49.5" y="238.5">sampling:</text>
<text x="59.9" y="238.5">100</text>
<text x="64.7" y="238.5">ms</text>
<text x="68.6" y="238.5">warm-up,</text>
<text x="79.2" y="238.5">about</text>
<text x="85.6" y="238.5">5</text>
<text x="88" y="238.5">mA.</text>
<text x="213.4" y="238.5">Close:</text>
<text x="222.7" y="238.5">=</text>
<text x="234.6" y="238.5">=</text>
<text x="242.8" y="238.5">ms.</text>
<text x="247.3" y="238.5">Open:</text>
<text x="256.1" y="238.5">=</text>
<text x="267.2" y="238.5">=</text>
<text x="273.6" y="238.5">ms.</text>
<text x="278.1" y="238.5">Bounce</text>
<text x="286.1" y="238.5">under</text>
<text x="292.6" y="238.5">2</text>
<text x="295" y="238.5">ms</text>
<text x="298.9" y="238.5">is</text>
<text x="301.7" y="238.5">absorbed.</text>
</g>
</svg>
